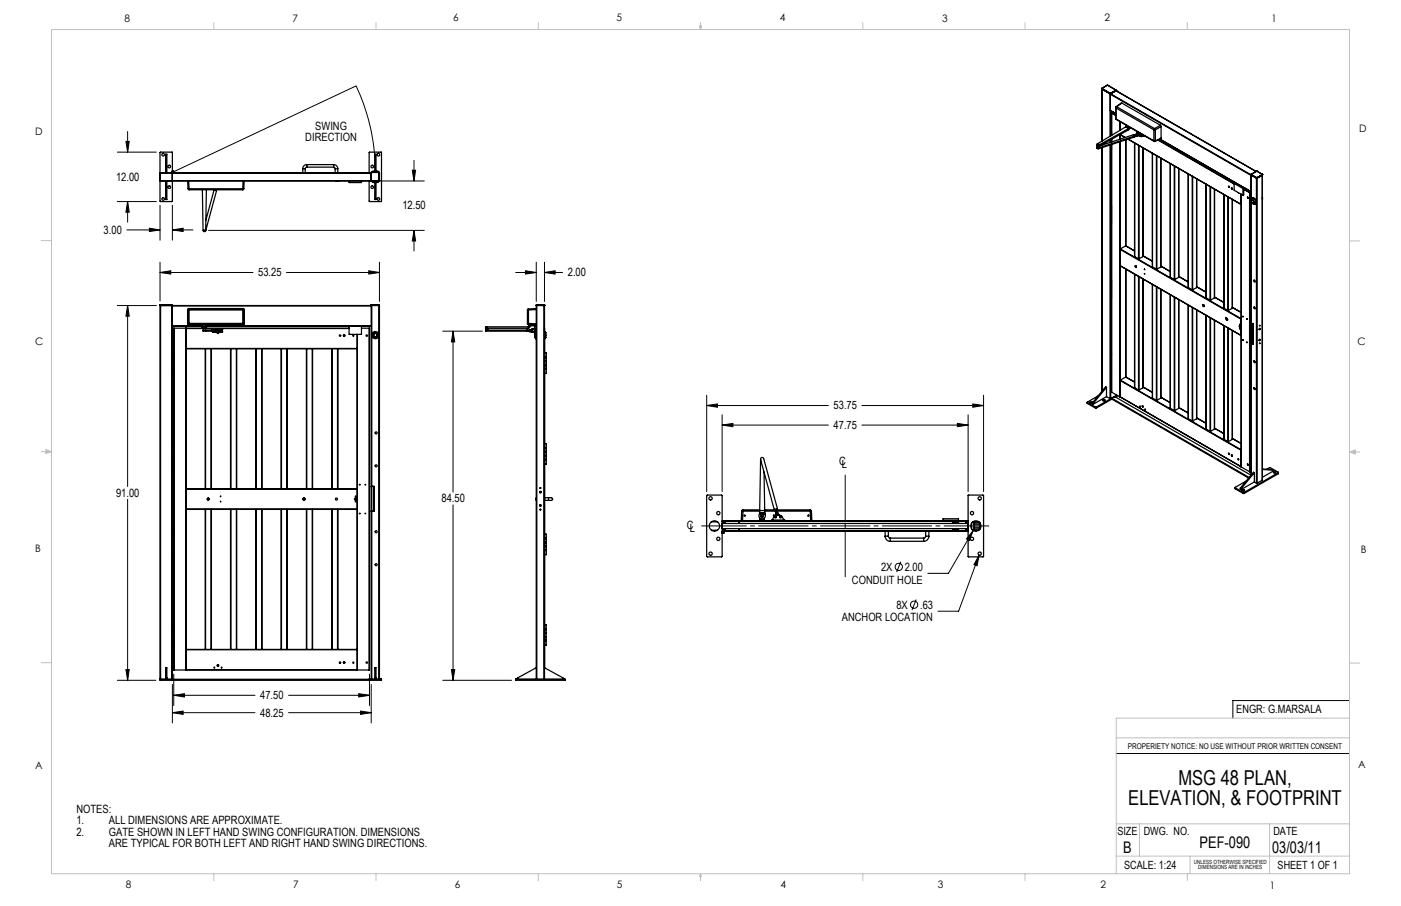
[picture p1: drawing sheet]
<svg xmlns="http://www.w3.org/2000/svg" width="432mm" height="279mm" viewBox="0 0 432 279" stroke-linecap="round" stroke-linejoin="round" font-family="sans-serif">
<!-- layer: Layer 1 -->
<g fill="none" stroke="#000" stroke-width=".31">
<path d="M36.2 46.9h12M38.8 43.6h1l-.5 3.3zM39.3 40.6v6.3M115.7 52.8a61.9 61.9 0 0 0-6-26.3l-56.4 26.6M115.7 55.8h15.1M127.1 52.5h1l-.5 3.3zM127.6 49.5v6.3M36.2 62.2h12M39.1 70.9h10.2M39.3 62.2l.5 3.2h-1zM39.3 62.2v6.3M46 70.4l3.3 .5-3.3 .5z"/>
<path d="M49.3 63.3v10.8M53.1 70.9l3.3-.5v1zM53.1 63.3v10.8M53.1 70.9h6.4M64.3 71h66.5M127.6 71l.5 3.3h-1zM127.6 71v6.4M36.2 94.2h12M39.3 94.2l.5 3.3h-1zM39.3 94.2v55.8M49.3 84l3.3-.5v1zM49.3 80.9v11.9"/>
<path d="M49.3 84h28.7M88.3 84h28.6M113.7 83.5l3.2 .5-3.2 .5zM116.9 80.9v12.1M158.9 84h6.4M162 83.5l3.3 .5-3.3 .5zM165.3 80.9v12.1M167.8 84l3.3-.5v1zM167.8 84h5.6M167.8 80.9v12.1M136.5 102.1h12.2M139.6 102.1l.6 3.3h-1.1z"/>
<path d="M139.6 102.1v49.7M217.8 125.1l3.3-.5v1zM217.8 121.9v29.7M217.8 125.1h37.5M222.6 131.1l3.3-.5v1zM222.6 127.9v23.7M222.6 131.1h32.7M265.6 125.1h37.5M265.6 131.1h32.8M295.1 130.6l3.3 .5-3.3 .5zM298.4 127.9v23.7M299.8 124.6l3.3 .5-3.3 .5z"/>
<path d="M303.1 121.9v29.7M39.3 154v55.8M139.6 155.7v54.1M277.6 173.2l-1.2 3.2M300 163.6l-1.2 3.1-.9-.5zM300 163.6l-7.7 13.2h-6.3M301.8 171.2l-.7 3.3-.9-.4zM301.8 171.2l-6.3 17.3h-6.4M282.4 184.9l-1.3 3.2M36.2 209.8h11.8M38.8 206.5h1l-.5 3.3zM53.1 219.8l3.3-.5v1z"/>
<path d="M53.1 211.1v11.9M53.1 219.8h25.5M53.6 214.4l3.2-.5v1zM53.6 207.9v9.7M53.6 214.4h25M88.9 219.8h25.5M88.9 214.4h25M110.6 213.9l3.3 .5-3.3 .5zM111.1 219.3l3.3 .5-3.3 .5zM113.9 207.9v9.7M114.4 211.1v11.9M136.5 209.8h21.2"/>
<path d="M139.1 206.5h1.1l-.6 3.3zM415.9 216h-35.9v5.5M344 232.4h71.9"/>
<circle cx="277" cy="174.8" r="1.13"/>
<circle cx="281.7" cy="186.5" r="1.12"/>
</g>
<path d="M260.5 177.9v-31.4M304.8 162.2h-88.6" fill="none" stroke="#000" stroke-width=".31" stroke-dasharray="15.2 1.3 1.3 1.3" stroke-dashoffset="1.5"/>
<g fill="none" stroke="#c0c0c0" stroke-width=".31">
<path d="M15.9 9.1h400v260.4h-400zM65.9 6.9v2.2M115.9 6.9v2.2M165.9 6.9v2.2M215.6 8h.6l-.3 1.1zM215.7 8l.2 1.1M215.9 6.9v2.2M216 8l-.1 1.1M265.9 6.9v2.2M315.9 6.9v2.2M365.9 6.9v2.2M12.7 74.2h3.2"/>
<path d="M415.9 74.3h3.2M12.7 139.3h3.2M14.2 139.1l1.7 .2M14.2 138.7l1.7 .6-1.7 .5zM15.9 139.3l-1.7 .3M415.9 139.4h3.2M415.9 139.4l1.8-.6v1.2zM415.9 139.4l1.8 .3M417.7 139.2l-1.8 .2M12.7 204.4h3.2M415.9 204.5h3.2M344 227.5h71.9"/>
<path d="M415.9 221.5h-71.9v48M344 254.1h71.9M351.2 254.1v9.9M391.3 254.1v15.4M65.9 269.5v2.1M115.9 269.5v2.1M165.9 269.5v2.1M215.9 269.5v2.1M215.9 269.5l.3 .8h-.6zM265.9 269.5v2.1M315.9 269.5v2.1M344 264h71.9"/>
<path d="M365.9 269.5v2.1M366.8 264v5.5"/>
</g>
<g fill="#000">
<path d="M49.3 84l3.3-.5v1zM113.7 83.5l3.2 .5-3.2 .5zM39.3 94.2l.5 3.3h-1zM38.8 206.5h1l-.5 3.3zM53.1 219.8l3.3-.5v1zM111.1 219.3l3.3 .5-3.3 .5zM46 70.4l3.3 .5-3.3 .5zM53.1 70.9l3.3-.5v1zM39.3 62.2l.5 3.2h-1zM38.8 43.6h1l-.5 3.3zM127.6 71l.5 3.3h-1zM127.1 52.5h1l-.5 3.3zM139.6 102.1l.6 3.3h-1.1zM139.1 206.5h1.1l-.6 3.3zM162 83.5l3.3 .5-3.3 .5zM167.8 84l3.3-.5v1zM217.8 125.1l3.3-.5v1zM299.8 124.6l3.3 .5-3.3 .5zM222.6 131.1l3.3-.5v1zM295.1 130.6l3.3 .5-3.3 .5zM300 163.6l-2.1 2.6 .9 .5zM301.8 171.2l-1.6 2.9 .9 .4z"/>
<path d="M53.6 214.4l3.2-.5v1zM110.6 213.9l3.3 .5-3.3 .5z"/>
</g>
<g fill="none" stroke="#000" stroke-width=".38">
<path d="M339.6 27.4l2.7 1.5M339.6 27.3v.1M339.6 27.3v16.2M339.6 27.2v.1M339.6 27.4l2.5 1.4M339.6 27.4l.1 16.1M339.6 27.2h.1M339.7 27.2v.1M339.7 27.3l-.1 .1M339.7 27.3l2.5 1.5M341.2 26.3h.2M341.2 26.3h.1"/>
<path d="M341.3 26.3h.1M341.3 26.3l-1.7 .9M341.4 26.3h.1M341.4 26.3l2.5 1.5M342.1 28.8h.2M342.1 28.8v13.2M342.2 28.8h.1M342.2 28.8h-.1M342.2 34.1l1.7 .9M342.2 29.1v5M342.2 29.1l43.4 25M342.3 28.8h.1"/>
<path d="M342.3 28.9l-.1 .2M342.3 28.8v.1M342.3 28.9l43.3 25M342.3 34.2v7.7M342.6 34.8v7M342.6 34.9l1.3 .7M342.6 34.9v6.8M342.7 34.8h.1M342.7 34.8l1.2 .7M342.8 34.7l.3-.1-.4 .2M342.8 34.7l.2 .2M342.8 34.7v.2"/>
<path d="M343 34.5l-.4 .4M343 34.9v.1M343.3 34.7l-.3 .2M343.9 36.5l.1 .3M343.9 33.2l.1 .1M343.9 36.5l.1 .2M343.9 33.2v3.3M343.9 27.8h.1M343.9 27.8v.1M343.9 27.8l-1.6 1M343.9 27.9l-1.6 .9M343.9 28l-1.6 .9"/>
<path d="M344 28h.1M344 27.9h.1M344 27.8l-.1 .1M344 36.7v.1M344 27.8l-.1 .2M344 33.3v3.4M344 33.3l11.6 6.7M344 36.7l11.6 6.7M344 32.9l-.1 .3M344 32.9h.2M344 28l43.1 24.9M344 36.8l11.7 6.8"/>
<path d="M344.2 32.9l-.2 .4M344.2 32.9l11.6 6.8M345.2 37.5v2.7M345.8 31.8l-1.8 1.1M345.8 31.8l-1.6 1.1M345.8 31.8l11.8 6.8M347 39.1l-9 5.4 .2 .3 .5-.1M347 39.1l.8 .6M347 39.1h.1M347 39.1l.9 .4M347.2 38.7l-.2 .4M347.8 39.7l-9.1 5"/>
<path d="M347.9 39.5l-.1 .2M348.1 39.2l-.2 .3M348.3 39.3l-.5 .7-9.1 5.1-.7-.1v-.4M355.8 39.7l-.2 .3M355.8 39.7l.3 .3M357.6 38.6l.3 .4M357.6 38.6l-1.8 1.1M357.9 39l-1.8 1M357.9 39v3.6M49.4 55.7l.1 .1M49.4 55.7h.1M49.4 53.4v2.3"/>
<path d="M49.5 53.3h.1M49.5 53.3l-.1 .1M49.5 55.7v.1M49.5 53.3h3.5M49.5 55.8h3.5M49.5 55.7h3.5M51 53.3v-5.7h.4v5.7M51 55.8v5.7h.4v-5.7M53 53.1l.1 .2M53 53.3h.1M53 53.3l.1 .1M53 55.7v.1"/>
<path d="M53.1 53.4h.1M53.1 55.7l-.1 .1M53.1 55.7h-.1M53.1 53.4v2.3M53.1 55.8h61.5M53.1 53l.3-.1 .2 .2M53.1 52.7v-5.7h-3.7v15.1h3.7v-6.3M53.1 55.7v.1M53.1 55.7h63.7M53.1 53.4h61.2M53.3 53.2v.1M53.6 53.2v.1"/>
<path d="M53.6 53.2a.35 .35 0 0 0-.1-.4 .35 .35 0 0 0-.5 .1 .35 .35 0 0 0 .1 .4M53.7 53.1v.1M57.3 53.2v.1M57.4 53.2v.1M57.8 55.8l.2 2.4M58 58.2h.3M58 58.2l.3 .3M58.1 55.8l.2 2.4M58.3 58.2v.3M58.3 58.2h16.5M58.3 58.5h16.5M62.4 58.5l.2 12.5 .3 .4 .5-.2 .2-12.7"/>
<path d="M66 58.6l.7 .2M66 58.6l-2.5 9.3M66.1 58.5l-.1 .1M66.7 58.8l-3.3 12.4M66.7 58.5v.3M74.8 58.2h.3M74.8 58.2v.3M74.9 55.8l-.1 2.4M75.1 58.2l-.3 .3M75.2 55.8l-.1 2.4M93.3 52h.8M93.3 52v1.2"/>
<path d="M94.1 52v1.2M94.6 51.5l-.5 .5M94.6 50.8l-1 .4-.3 .8M94.6 50.8v.7M94.6 50.8h8.2M94.6 51.5h8.2M102.8 51.5l.5 .5M102.8 50.8l1 .4 .3 .8M102.8 50.8v.7M103.3 52h.8M103.3 52v1.2M103.4 55.8h.1"/>
<path d="M103.4 55.8h.6M104 55.8h.1M104.1 52v1.2M107.6 55.8v.5h3.8v-.5M110.1 53.2v.1M113.8 53.2v-6.2l3.7-.1v15.3l-3.7-.1v-6.3M113.8 53.3h.1M114.3 55.7h.1M114.3 53.2h.1M114.3 53.3l-61.2 .1M114.3 53.2v2.5M114.4 55.7h.1"/>
<path d="M114.4 53.2h.1M114.6 55.9l.3 .4M114.6 53.1l.3-.3h1.6l.3 .3M114.6 55.9h2.2M114.6 53.1h2.2M114.6 53.1v.1M114.6 55.8v.1M114.9 56.3h.1M115.5 52.8v-5.2h.4v5.2M115.5 56.3v5.2h.4v-5.2M116.8 55.9l-.3 .4h-1.5M116.8 53.1v2.6"/>
<path d="M116.8 55.8v.1M116.8 55.7h.1M116.8 53.2h.1M116.8 53.2h-2.5M116.9 53.3v2.4l-2.3 .1M116.9 53.2l-.1 2.5M338 45.4l.1 .4 .5 .1M338.1 45.3v.2l.5 .1M338.3 44.6h.1M338.6 44.6h.1M338.6 44.6h-.3M338.6 45.6v.3"/>
<path d="M338.7 44.7v.8h-.6v-.4M339.6 44.6v.2M339.6 45.5v75.2M339.7 44.6v.1M339.7 45.5v75.1M342.1 43.2v.7M342.1 44.7v78.2M342.3 43.1v.8M342.3 44.7v78.2M342.4 40.8v1M342.4 43v.9M342.4 44.6l.1 1.5"/>
<path d="M342.4 40.8l.1 .1M342.5 43v.8M342.5 40.9h.1M342.5 46.1h.1M342.6 44.6v76.3M342.6 40.9h-.1M342.6 40.7l-.2 .1M342.6 42.9v.9M345.2 41.5v1.4M345.2 43.7v78.7M345.3 41.5l1.5 .9M345.3 41.5l1.4 .9"/>
<path d="M345.3 41.6v1.3M345.3 43.7v33.1M347 43.1v32.7M347.6 42.9l34.9 20.1M349.7 44.1v35M349.7 41.9h.7M349.7 41.9l-.4-.3-10.4 3.4M349.7 41.9l-11.1 3.7M349.7 41.9v.3l-11.1 3.7M350.2 41.9l-.5 .3M350.3 41.3l.1 .1M350.3 41.3l-.4 .2"/>
<path d="M350.4 41.4l-1 .2M350.4 41.4v.5M350.5 40.7l.1 .2M350.5 40.7l.1 .3M350.5 41.1l-.1 .1M350.5 41.1v.1M350.5 40.6v.1M350.6 40.9l.9 .5M350.6 41l.2 .1M350.6 40.9v.1M350.6 41.2h.1M350.6 41.2l.1 .1"/>
<path d="M350.6 41v.1M350.6 41.9h-.2M350.7 40.7l.2 .1M350.7 41.2l.1 .1M350.7 41.3l-.1 .5h.5M350.7 40.7v.1M350.7 41.3l.1 .1M350.7 41.3l-.3 .1M350.8 41.4l-.2 .5M350.8 41.1h-.3M350.8 41.3h-.1M350.8 41.1h.1"/>
<path d="M350.8 41.1l.2 .2M350.8 41.1l.4 .2M350.8 41.1l-.5 .2M350.8 41.1v.2M350.9 44.8v35M350.9 40.9l.6 .2zM351 40.9h.1M351 41.3h-.2M351 41.8l.5 .3M351 44.9v34.9M351.1 41.3h.1M351.1 41.8h.1"/>
<path d="M351.1 41.3l-.3 .1M351.1 41.3v.5M351.2 41.8l.3 .2M351.2 41.3l.3 .2M351.5 41.4h.3M351.5 41.5h.3M351.5 42h.3M351.5 42.1h.3M351.5 41.4v.1M351.5 42v.1M351.6 41.8h-.4M351.6 41.8h.4"/>
<path d="M351.6 41.2l.2 .1M351.7 41.7h.1M351.7 41.7l-.1 .1M351.8 41.5h.1M351.8 41.5l-.1 .2M351.8 41.8h-.2M351.8 41.4h.1M351.8 41.4v.1M351.8 41.7v.1M351.8 42v.1M351.8 41.7l.2 .1M351.8 41.8l.1 .1"/>
<path d="M352 41.8h.1M352.1 41.5h-.3M352.3 45.6l-.1 33.5M352.7 41.9l-.9 .1M352.8 41.9h.1M352.8 41.9l-1 .2M355.2 47.3v35M355.6 40h.5M355.6 43.4l.5 .1M355.6 43.4l.1 .2M355.6 40v3.4M355.7 43.6h.3"/>
<path d="M356.1 43.5l-.1 .1M356.1 40v3.5M356.4 48v35M356.6 48v35M356.9 43.2l23.5 13.6M357 43.1l23.4 13.5M357.5 42.9l28.1 16.2M357.8 48.8v33.5M357.9 42.6l-1.9 1M357.9 42.6l-1.8 .9M360.7 50.4v35.1M361.9 51.2v35"/>
<path d="M362.1 51.2v35M363.3 51.9v33.6M366.2 53.6l.1 35.1M367.5 54.3v35.1M367.6 54.4v35M368.8 55.1v33.6M371.7 56.8l.1 35.1M371.8 56.8v35.1M373 57.5v35.1M373.1 57.6v35M374.3 58.3v33.6M378.6 57.4l.3 .4z"/>
<path d="M378.7 57.4l.2 .4M379.7 57.9l.1 .3M380.4 56.6l2.7 1.5M380.4 56.6v2.1l2.7 1.5M380.8 56.4l-.4 .2M381.6 59.4h.1M381.7 59.4h.1M382.5 59.9v3.1M382.6 59.9v84.1M383.1 58.1v2.1M383.4 58.4l1.7 1M383.4 58.3l1.8 1.1"/>
<path d="M383.5 57.9l-.4 .2M383.5 58.4l.3-.3-.4 .4-.1 1.5-.2 .2M383.8 58.1l-.2 .4M384.3 58.4v.4M384.3 58.4v.5M385.1 59.4h.2M385.1 59.4v86.1M385.2 59.4h.1M385.3 59.4v86.1M385.6 59.1h.1M385.6 54.1v5M385.6 53.8h.1"/>
<path d="M385.6 53.9h.1M385.6 53.8v.1M385.6 59.1l-.4 .3M385.6 53.8l1.7 1M385.6 53.9l1.7 1M385.6 53.9l1.6 1.1M385.6 53.9v.2M385.6 54v7.3M385.6 59.2l-.3 .2M387.2 55h.3M387.2 55v7.3M387.3 54.8h.1"/>
<path d="M387.3 54.9h.1M387.3 54.8v.1M387.3 52.8h.1M387.3 52.8l-1.7 1M387.3 52.8l1.8 1M387.4 54.8l.1 94.2M389 54l-1.5 1M389 54v94.1M389.1 53.9l-.1 .1M389.1 53.8h.1M389.1 53.8l-1.7 1M389.1 53.8l-1.8 1"/>
<path d="M389.1 53.9l-1.7 1M389.1 53.8l-.1 94.3M389.1 53.9h.1M342.4 63.6l.1 .1M342.4 63.6l.1 5.3M342.5 63.7h.1M342.5 68.9h.1M342.6 63.5l-.2 .1M345.3 76.8l-.1 .1 37.3 21.5M345.3 76.8l37.2 21.6M347 75.8h.1M347 75.8l-1.7 1"/>
<path d="M347 75.8l2.7 1.6M349.7 79.1l1.2 .7M350.9 79.8h.1M352.2 79.1l-1.2 .7M352.3 79.1h-.1M352.3 78.9l2.9 1.7M377.2 60l.1 35.1M378.5 60.7v35M378.6 60.8v34.9M379.8 61.5v33.6M382.5 63h.1M384.5 60.8l.2 .3"/>
<path d="M385.6 61.7h.1M385.6 61.2a1.09 1.09 0 0 1 1.2 .2 1.09 1.09 0 0 1 .3 1.2l-.2 .4-.7-.2M385.6 61.2v.5M385.6 62.1v84.3M385.7 61.6a.72 .72 0 0 1 .8 .3 .72 .72 0 0 1-.2 .9 .99 .99 0 0 1-.6-1.2zM385.8 61.8a.47 .47 0 0 1 .6 .2 .47 .47 0 0 1-.2 .6zM385.8 61a1.22 1.22 0 0 1 1.2 .6 1.22 1.22 0 0 1-.1 1.4M386.3 62.8h.1M387.2 62.5v86.5M389.1 61v.6M389.1 60.8v.2M389.1 61v.1"/>
<path d="M49.3 94.2h3.7M49.3 94.1h.2M49.3 94.1l.2 115.7M49.5 94l-.2 .1M49.5 94v.1M49.5 94.1v115.7M49.5 94.1h3.5M49.5 94h3.5M53 94.2v115.2M53 94l.1 .1M53 94.1h.1M53 94v.1"/>
<path d="M53 94.2h.1M53 94.1v.1M53.1 94.2v.1M53.1 94.2h61.3M53.1 94.1v.1M53.1 94.3v6.2M53.1 94.3h61.3M57.8 99.9l.3 .3M57.8 95.5l.2 .1M57.8 95.5v4.4M58 95.6h.3M58 99.7h.3"/>
<path d="M58 99.7l.3 .3M58 95.6v4.1M58 99.7l-.2 .2M58.1 95.1l-.3 .4M58.1 95.1l.2 .2M58.1 95.1h16.8M58.3 95.3v.3M58.3 99.7v.3M58.3 95.3l-.3 .3M58.3 95.6h16.5M58.3 95.3h16.5M58.3 95.6v4.1"/>
<path d="M58.3 99.7h16.5M74.8 95.3v.3M74.8 99.7v.3M74.8 99.7h.3M74.8 95.6h.3M74.8 95.3l.3 .3M74.8 95.6v4.1M74.9 95.1l.3 .4M74.9 95.1l-.1 .2M75.1 99.7l-.3 .3M75.1 95.6v4.1M75.1 99.7l.1 .2"/>
<path d="M75.2 99.9l-.3 .3M75.2 95.5l-.1 .1M75.2 95.5v4.4M114.3 94.1h.1M114.3 94.1v.1M114.4 94.1h.1M114.4 94.2v.1M114.4 94.3v6.2M114.4 94.2h.2M114.6 94.2h2.2M114.6 94.2v9M116.8 94.2h.1v115.2"/>
<path d="M116.8 94.2v9M116.8 94.1h.1M116.8 94.1h-2.5M116.8 94.1v.1M116.9 94.1v.1M162.6 95.6h.3M162.6 99.7h.3M162.6 99.7l.3 .3M162.6 95.6v4.1M162.9 95.3v.3M162.9 99.7v.3M162.9 95.3l-.3 .3"/>
<path d="M162.9 99.7l2.4 .2M162.9 95.6v4.1M165.3 94.2h.2M165.3 94.1v115.3M165.3 94.1h.1M165.3 95.5l-2.4 .1M165.3 95.1l-2.4 .2M165.3 94h.1M165.3 94v.1M165.3 94.1v.1M165.4 94.1h.1M165.4 94v.1"/>
<path d="M165.4 94.1h2.5M165.4 94h2.3M165.5 94.2h2.1M165.5 94.2v115.2M167.6 94.2h.2M167.6 94.2v115.2M167.7 94l.1 .1M167.7 94v.1M167.8 94.2h.1M167.9 94.1h.1M167.9 94.1l-.1 115.3M167.9 94.1v.1"/>
<path d="M342.4 86.4l.1 5.3M342.4 86.4l.1 .1M342.5 86.5h.1M342.5 91.7h.1M342.6 86.3l-.2 .1M347 82.9v33.4M349.7 84.5v35.1M350.1 82l-.1 .2 .3 .1M350.9 85.2v35.1M351 85.3v35M352.2 86v33.6M352.7 83l.1 .2z"/>
<path d="M352.7 83l.1 .1M352.7 84.3l.1 .2M355.2 82.3h.1M355.2 87.7v35.1M355.2 82.3l1.2 .7M356.4 83h.2M356.4 88.4v35.1M356.6 88.5v35M357.8 89.2v33.6M357.8 82.3l-1.2 .7M357.8 82.1l2.9 1.6M357.8 82.3h.1"/>
<path d="M360.7 85.5h.1M360.7 90.9v35M360.7 85.5l1.2 .7M361.9 86.2h.2M361.9 91.6v35M362.1 91.7v34.9M363.3 85.5h.1M363.3 92.4v33.5M363.3 85.2l2.9 1.8M363.3 85.5l-1.2 .7M366.2 88.7h.1M366.2 94.1l.1 35.1"/>
<path d="M366.3 88.7l1.2 .7M367.5 89.4h.1M367.5 94.8v35M367.6 94.9v34.9M368.8 88.7l-1.2 .7M368.8 95.6v33.6M368.8 88.4l2.9 1.7M370.7 94a.26 .26 0 0 1 .5 .1 .26 .26 0 0 1-.4 .3zM371.7 97.3l.1 35M371.8 91.9l1.2 .7M371.8 97.3v35M373 92.6h.1"/>
<path d="M373 98v35M373.1 98v35M374.3 98.7v33.6M374.3 91.9l-1.2 .7M374.3 91.8v.1M374.3 91.6l2.9 1.7M377.2 95l.1 .1M377.3 95.1l1.2 .6M377.8 98.1h.1M377.9 98.1l.2 .1 .1 .4M377.9 98.1l.3 .1v.4M378.2 98.6h.1"/>
<path d="M378.5 95.7h.1M379.8 95.1l-1.2 .6M379.8 94.8l2.8 1.5M379.8 94.8l2.8 1.6M382.5 98.4l.1 5.1M383 97.5l.1 .2M384.2 98.3l.2 .1zM384.3 98.2l.1 .2M384.3 98.2v.1M385.6 99.5l.1 .1M385.6 99.5h.1M385.7 99.6l.5 .3v6.3l-.5-.4"/>
<path d="M386.6 86.4l.3 .5M386.6 94.7l.3 .4M53.1 100.5v.1M53.1 108.8h.5M53.1 115.2h.5M53.1 100.6v109.2M53.1 100.6h9.3M53.1 100.5h9.2M53.3 108.8v6.4M53.6 101.2v105.4M53.6 101.2h3.7M57.3 101.2h.1"/>
<path d="M57.3 101.2v105.4M57.4 101.2v.1M57.4 107.5v.1M57.4 101.3v6.2M57.4 107.6v43.1M57.4 101.2h5.2M57.4 107.5h52.7M57.4 107.6h52.7M57.4 101.3h5.3M58.1 100.2h4.1M58.3 100h16.5M58.3 100l-.2 .2"/>
<path d="M58.6 100.1h.2zM62.2 100.1l.1 .4M62.4 100.5h.1M62.6 101.2h.8M62.6 100.8h.8M62.6 100.8v.4M62.7 101.2v.6M62.8 100.8h.3M62.8 100.8h.1M63.1 100.8h.1M63.3 107.6v43.1M63.3 101.2v.6"/>
<path d="M63.3 101.3h44.3M63.4 107.6v43.1M63.4 101.8h-.8v.3h.8M63.4 100.8v.4M63.4 101.8v.3M63.4 101.8h3.3v.3M63.4 102.1h3.3M63.6 100.3v-.2v1.1M63.6 100.7l-.2 .1M63.6 100.3h-1.2v-.2v1.1M63.6 100.7h-1.2l.2 .1M63.6 100.3v.4"/>
<path d="M63.6 100.5h.1M63.6 100.6h50.8M63.6 100.5h50.8M63.8 100.1l-.1 .4M63.8 100.2h11.1M65.1 107.6v43.1M65.2 107.6v43.1M65.5 101.5h.1M65.5 101.7h.1M65.5 102.4h.1M65.5 102.3h.1M65.5 102.3h.5"/>
<path d="M65.5 101.7h.9M65.5 102.4h.5M65.5 101.5h.5M65.5 101.5v.3M65.5 102.1v.3M65.8 100.1h.2zM66 102.4h.3M66 102.3h.3M66 101.5h.3M66 102.3v.1M66 101.8l.8-.2-.1 .5M66.3 102.3h.7"/>
<path d="M66.3 102.4h1.3M66.3 102.3v.1M66.3 101.5h1.3M66.4 102.1l.1 .2M66.4 102.2l-.9 .1M66.4 101.7h.1M66.4 102.2v.1M66.5 102.1v.2M66.6 101.5h.1M66.6 101.5h.6M66.7 102.1l-.2 .2M66.9 101.7v.2"/>
<path d="M66.9 101.7h.1M66.9 102v.3M66.9 102.3h.1M66.9 101.7h-.5M66.9 102l.1 .3M66.9 101.9v.1M67 101.7l-.1 .2M67 102.4a.27 .27 0 0 0 0 .4 .27 .27 0 0 0 .4 0 .27 .27 0 0 0-.1-.4M67 101.7h1.3M67 102.3h.6M67 101.7v.6M67.1 100.1h.2z"/>
<path d="M67.2 101.5h.1M67.4 102.2l.9 .1M67.4 101.7v.6M67.6 102.4h.2M67.6 102.3h.2M67.6 101.5h.2M67.6 102.3v.1M67.8 102.3h.5M67.8 102.4h.5M67.8 102.3v.1M67.8 101.5h.5M68.3 102h.1"/>
<path d="M68.3 101.8v.3M68.3 101.5h.1M68.3 101.7h.1M68.3 102.4h.1M68.3 102.3h.1M68.3 101.5v.9M71 107.6v43.1M71.2 107.6v43.1M72.8 107.6v43.1M73 107.6v43.1M74.3 100.1h.2zM74.8 100l.1 .2"/>
<path d="M78.8 107.6v43.1M79 107.6v43.1M80.6 107.6v43.1M80.8 107.6v43.1M86.6 107.6v43.1M86.7 107.6v43.1M88.4 107.6v43.1M88.5 107.6v43.1M94.4 107.6v43.1M94.5 107.6v43.1M96.2 107.6v43.1M96.3 107.6v43.1"/>
<path d="M102.2 107.6v43.1M102.3 107.6v43.1M104 107.6v43.1M104.1 107.6v43.1M107.6 101.2h-44.2M107.6 100.6v2.5h3.8v-2.5M110.1 107.5v.1M110.1 103.1v4.4M110.1 107.6v43.1M110.1 103.1v103.4M111.4 101.2h2.4M113.8 101.2v105.4"/>
<path d="M114.4 100.5v.1M114.4 100.6v108.8M114.6 103.5v105.9M116.8 103.5v105.9M149.7 101.2v.6M149.9 100.8h.3M149.9 100.8h.1M149.9 101.8h-.3v.3h.3M149.9 101.8h12.5M149.9 102.1h12.4M149.9 101.8v.3M150 100.8h-.4v.4h.4"/>
<path d="M150 100.8v.4M150.2 100.8h.1M150.4 101.2v.6M162.3 102.1h.1M162.3 101.8h.1M162.3 101.8l.9 .5M162.3 102.1l.9 .2M162.3 101.8v.3M162.6 101.8h-.2M162.9 100l2.4 .2M163.2 101.6l.5 .1M163.2 102.3h.7"/>
<path d="M163.2 101.6v.7M163.2 101.6l-.7 .2M163.3 100.1l-.6 .7h-12.7M163.5 100.5l-.7 .7h-12.8M163.5 100.5h.1M163.5 100.1v.4M163.6 101.6l.1 .1M163.7 102.3h.1M163.8 102.3h.1M163.9 102.3h.1M163.9 101.7h.1M163.9 101.7h-.4a.3 .3 0 0 0-.2 .3 .3 .3 0 0 0 .2 .3"/>
<path d="M163.9 101.7v.6M163.9 101.7h.2M163.9 102.3h.2M163.9 102.3l.2 .1M164 101.5h.1M164 101.5h.7M164.1 101.5l-.2 .2M164.1 102.3h.6M164.1 101.7h.6M164.1 102.4h.6M164.1 101.5h.6M164.1 101.5v.2"/>
<path d="M164.1 102.3v.1M164.7 101.5h.1M164.8 100.2v.3h-1.3M165.1 102.2l-.3 .4v1.5l.3 .4M165.1 102.2v2.3M165.1 104.5h.2M165.2 101.6l.1 .1M165.3 102.2h-.2M165.3 101.1l-.1 1.1M165.3 100.6h-.6l.1 2.5M167.8 101.2h.1M167.8 102.2h.1"/>
<path d="M167.8 104.5h.1M167.9 110.3h.5v1h-.5M167.9 112.7h.5v.9h-.5M167.9 113.9h.5v1.3h-.5M167.9 108.8h.5v1.3h-.5M167.9 111.5h.5v1h-.5M167.9 102.2l.4 .4v1.5l-.4 .4M167.9 102.2v2.3M341 119.5v2.8M341 119.5l-4 4.9M341 119.5l-.3-.2-4 4.9M342.4 114.4l.2 .1"/>
<path d="M342.6 109.1l-.2 .2 .2 .1M342.6 109.3l-.1 5.2M345.3 117.2l37.2 21.7M345.3 117.2l37.3 21.5M347 116.3h.1M347 116.3l-1.7 .9M347 116.3l2.7 1.5M349.7 119.6l1.2 .7M352.2 119.6l-1.2 .7M352.3 119.6h-.1M352.3 119.3l2.9 1.7M377.2 100.4l.1 35.1"/>
<path d="M378.5 101.1v35.1M378.6 101.2v35M379.8 101.9v33.6M379.8 102v33.5M382 100.5a.27 .27 0 0 1 .4 .1 .27 .27 0 0 1-.3 .4zM382.1 101.4h.1zM382.2 100v.1M382.2 100.5l-.1 .3 .3 .1M382.2 101.3v.1M382.5 103.5l-37.3-21.6 .1 35.3M383 104.8l.1 .2zM383 104.8l.1 .1"/>
<path d="M384.3 105.5l.1 .2M384.3 105.5v.1M385.6 103.4h.1M385.7 105.8h.1M385.6 101h.1M385.6 101.1h.1M385.7 105.8l.5 .3M386.6 111.3l.3 .5M386.6 119.6l.3 .5M388.2 101.3l-.1 .2M388.2 104.7l-.1 .2M388.2 104.6l.2 .1-.2 .4z"/>
<path d="M388.2 101.3l-.1 .3M53.1 136.8h.5M53.3 136.8v6.3M167.9 136.8h.5v1.2h-.5M167.9 139.5h.5v.9h-.5M167.9 138.3h.5v.9h-.5M335.1 124v.4M335.1 124.1l2.5 1.5M335.1 124.4l2.5 1.5M335.1 124.1v.3M336 124a.33 .33 0 0 1 .4-.2 .33 .33 0 0 1 .1 .5h-.5zM336 124.3h.6"/>
<path d="M336.7 124.2l.3 .2M336.7 124.2v.3l.3 .1M337 124.4v.2M337.6 125.6h.3M337.6 125.9h.3M337.6 125.6v.3M337.9 125.6v.3M338.5 122.1l-3.4 2M339.9 123.3l.2-.1a.33 .33 0 0 1 .5 .1 .33 .33 0 0 1-.2 .4 .33 .33 0 0 1-.4-.1zM339.9 123.6h.6M341 122.3l-4 2.3M341 122.3l1.1 .6"/>
<path d="M342.1 122.9h.2M342.6 120.9l2.6 1.5M342.7 122.8l42.3 24.4M342.7 122.8l.9-.5 42 24.2M342.7 122.8v.3M342.7 123.1l42.1 24.3M342.7 123.1l-4.8 2.8M343.9 121.7v.4M343.9 122.1l-1.6 .8M344 122l-.1 .1M344.2 121.9l-6.3 3.7M344.5 122l-.7 .4"/>
<path d="M345.2 122.4l37.3 21.5M350.9 120.3h.1M351.4 125.3l.1 .1zM351.4 125.4h.1M352.2 125.1l.2 .3M352.9 126.2l.1 .2zM352.9 126.2l.2 .2zM353 126.4h.1M355.2 122.7h.1M355.2 122.8l1.2 .7M356.4 123.5h.2M357.8 122.8l-1.2 .7"/>
<path d="M357.8 122.7v.1M357.8 122.5l2.9 1.7M360.7 125.9h.1M360.7 125.9l1.2 .7M361.9 126.6h.2M363.3 125.9h.1M363.3 125.7l2.9 1.7M363.3 125.9l-1.2 .7M366.2 129.1l.1 .1M366.3 129.2l1.2 .6M367.5 129.8h.1M368.8 129.2l-1.2 .6"/>
<path d="M368.8 128.9l2.9 1.7M371.8 132.3l1.2 .7M373 133h.1M374.3 132.3l-1.2 .7M374.3 132.3h.1M377.2 135.5h.1M377.2 133.7l-2.9-1.6 2.9 1.6M377.3 135.5l1.2 .7M378.5 136.2h.1M378.7 139.8l.2 .3M379.8 135.5l-1.2 .7M379.8 135.2l2.8 1.6"/>
<path d="M382.5 138.9v5M382.6 138.7l-.1 .2M53.1 143.1h.5M57.4 150.7v.1M57.4 157v.1M57.4 150.8v6.2M57.4 157.1v43.2M57.4 150.8h52.7M57.4 150.7h52.7M57.4 157h52.7M57.4 157.1h52.7M63.3 157.1v43.2"/>
<path d="M63.4 157.1v43.2M65.1 157.1v43.2M65.2 157.1v43.2M71 157.1v43.2M71.2 157.1v43.2M72.8 157.1v43.2M73 157.1v43.2M78.8 157.1v43.2M79 157.1v43.2M80.6 157.1v43.2M80.8 157.1v43.2M86.6 157.1v43.2"/>
<path d="M86.7 157.1v43.2M88.4 157.1v43.2M88.5 157.1v43.2M94.4 157.1v43.2M94.5 157.1v43.2M96.2 157.1v43.2M96.3 157.1v43.2M102.2 157.1v43.2M102.3 157.1v43.2M104 157.1v43.2M104.1 157.1v43.2M110.1 150.7v.1"/>
<path d="M110.1 157v.1M110.1 150.8v6.2M110.1 157.1v43.2M114.4 157.6l.2 .1zM114.4 150h.9v7.7l-.7-.1M165.2 153.6v.6M165.2 154.2h.1M165.2 153.6h.1M167.9 141.8h.5v1.3h-.5M167.9 140.7h.5v.9h-.5M167.9 154.3h1.2M167.9 153.5h1.2"/>
<path d="M169.1 153.5h.2a.55 .55 0 0 1 .8 0 .55 .55 0 0 1-.1 .8h-.9M169.1 153.5v.8M217.8 152.8h4.8l-.1 18.9-4.7-.1zM228.6 157.6h.4M228.6 157.6l-.1 3M229 157.2l-.4 .4M229 157.2v.4M229 157.6h5.1M229 157.6l-.2 3M229 157.2h5.1M234.1 158.5a.98 .98 0 0 0 .8 1.5 .98 .98 0 0 0 .9-1.5M234.1 158.5h1.7"/>
<path d="M234.1 158.4v.1M234.1 158.4h.1M234.1 158.1h1.6M234.1 158.4h1.6M234.1 158.1v.3M234.1 157.4v.7M234.1 157.4h1.6M234.2 160l.5 .2 .8-.1M234.2 159.7l-.1 .9M234.4 141.6l-.3 15.8M234.6 159.2l.1 .1M234.7 158.7l-.1 .1"/>
<path d="M234.9 159.4h.1M235.1 158.7l.1 .1M235.2 159.2l-.1 .1M235.5 145.5l.2 11.9M235.5 159.8l.1 .8M235.7 157.4v.7M235.7 158.4l.1 .1M235.7 158.4h.1M235.7 157.6h3.3M235.7 157.2h3.1M235.7 158.1v.3M238.7 157.1l.5 1.1"/>
<path d="M238.8 159.3h.4l-.1 .4h-.3zM239.2 159.3v.3M239.2 158.2l.2 .5M239.2 158.6l.1 .4M239.3 158.3l-.1 .3M239.3 158.6h-.1M239.5 156.9l-4.1-15.5-.6-.3-.4 .6 4.3 15.4M239.5 156.9l-.3 1.3M239.5 156.9l.1 1.2M239.5 156.9l-.8 .2M239.5 157.2h10.2M239.6 157.6h10.1"/>
<path d="M239.6 158.1l-.4 .1M239.6 158.1l.2 .6M239.6 158.2l.3 .2M239.8 158.7v.2l-.3 .1-.1-.3M239.8 158.7h-.4M239.9 158.4l.2 .6M239.9 158.4l-.2 .1M240 158.9l.3 .1M240.4 159.3h.3v.4h-.3zM240.4 159.3v.3M249.7 157.6h.4M249.7 157.2v.4"/>
<path d="M249.7 157.2l.4 .4M249.7 157.6l.1 3M250.1 157.6l.1 3M298.5 152.7l4.6 .1-.1 18.9-4.6-.1zM379.7 140.3l.1 .2M380.7 150.7h.1M380.7 150.4v.3M380.7 150.7l2.5 1.5M381.6 141.5l.2 .2zM381.6 141.5l.2 .2M382.3 150.5l.3 .2M382.3 150.5v.3l.3 .2"/>
<path d="M382.5 143.9l.1 .1M382.6 150.7v.3M382.6 144l2.5 1.5M382.9 151.1a.33 .33 0 0 1 .4-.2 .33 .33 0 0 1 .1 .5h-.5zM382.9 151.4h.6M383.2 151.9h.2M383.2 152.2h.2M383.2 151.9v.3M383.4 151.9v.3M384 148.4l-3.3 1.9 2.5 1.6M384.5 143.1l.2 .4zM384.7 143.2l-.2-.1 .2 .4"/>
<path d="M385.1 145.5h.2M385.6 145.3l-.3 .2M386.6 148.6l.6 .4M386.6 145.8l-.3-.2-4 4.9M386.6 145.8l-4 4.9M386.6 145.8v2.8M386.6 148.6l-4 2.4M387.2 149h.3M389 148.1l-1.5 .9M389.1 144.6l3.3 .4M389.1 144.8l3.3 .2M390.4 144.7l1.1-.5 2.5 1.6"/>
<path d="M392.4 145v.3l-3.3 1.9M392.5 145.5a.32 .32 0 0 1 .5-.2 .32 .32 0 0 1 .1 .5h-.6zM392.6 145.8h.5M394 145.8l-10.6 6.1M394 145.8v.3M394 146.1l-10.6 6.1M394 145.7v.4M53.1 171.1h.5M53.1 164.7h.5M53.3 164.7v6.4M167.9 164.7h.5v1.3h-.5M167.9 169.8h.5v1.3h-.5"/>
<path d="M167.9 167.4h.5v1h-.5M167.9 168.6h.5v.9h-.5M167.9 166.2h.5v.9h-.5M219.3 163.5h1.8M219.3 160.9h1.8M222.6 160.6l71.1 .2M222.6 160.8h.5M222.6 163h75.8M222.6 161.4h75.8M222.6 160.9h.5M222.8 163.8l-.2 .2M222.8 163.8h.1"/>
<path d="M222.8 160.9v.5M222.8 163v.8M222.8 163.8l.3 .4-.3 .1-.2-.2M222.8 163.8l.3 .2M223.1 163l.1 .8M223.1 163.5l-.3 .1 .3 .1M223.2 160.7l-.1 .7M223.2 161.4v-.6h4.5v.6M223.2 163.7h.1M223.2 163.8l-.1 .6h-.5h.5l.2-.4M223.2 163v.7M223.2 163.7h4.5"/>
<path d="M223.2 161h.4v.4M223.6 163v.4h-.4M227.7 163.7h.1M227.7 160.7l.2 .1M227.7 163v.7M227.8 160.8h.1M227.9 163.7l-4.7 .1M227.9 163.7h65.8M227.9 160.7v.1M227.9 160.8v.6M227.9 163v.7M227.9 160.8h65.8"/>
<path d="M234.1 160.5h1.4M234.2 160.2l.5 .2 .8-.2-.7 .2zM238 160.4l.9-1.4h1.9l.8 1.4M238 160.4h.1M238 160.4v.2M238 160.4h3.6M241.6 160.4h.1M241.6 160.4v.2M272.8 165.3l.4 1.1 1.2 .5M272.8 165.3h1M272.8 163.8v1.5M273.8 165.3l.2 .5 .4 .1"/>
<path d="M273.8 163.8v1.5M274.4 165.9v1M274.4 165.9h10.3M274.4 166.9h10.3M284.7 165.9v1M285.3 165.3l-.2 .5-.4 .1M285.3 165.3h1M285.3 163.8v1.5M285.4 160.7h.8M286.3 165.3l-.5 1.2-1.1 .4M286.3 163.8v1.5M290.7 160.5v.2"/>
<path d="M290.7 160.5h4.7M290.7 160.5v-.5h4.7v.5M293.7 163.7l4.7 .1M293.7 160.8v.6M293.7 163v.7M293.8 163v.7h4.5M293.8 161h1.6M293.8 163.7h4.6M294.2 163l.4 .5 .3-.2 .1-.3M294.2 161.4l.4-.4 .4 .4M294.4 161.4l.2-.2 .2 .2-.3-.1v.1M294.5 163l.1 .2"/>
<path d="M294.8 163l-.2 .2M294.8 163.1l-.2 .1M294.8 163l-.2 .3-.2-.2 .2 .1M295.4 160.8v.2M295.4 160.5v.2M295.4 163v.5h-1.6M295.4 161v.4M297.6 163l.2 .2M297.8 163.2l.2-.2v.4h.4M298 163.1l-.2 .1M298 161.3l-.3-.1-.1 .2M298.3 163.7h.1"/>
<path d="M298.4 161.3l-.4 .1-.3-.1-.1 .1M298.4 160.8h-4.6v.6M298.4 160.6l-4.7 .2M299.5 161.3v1.8M299.8 163.5h1.9M299.8 160.9h1.9M300.2 162.6h1.8M300.2 161.8h1.8M300.3 163.1h1.6v.2M300.3 160.9v2.6M301.9 161.1v.2h-1.6M301.9 161.1v.7"/>
<path d="M301.9 162.6v.7M302 161.3v1.8M53.1 192.7h.5M53.1 199h.5M53.3 192.7v6.3M167.9 192.7h.4v1.2h-.4M167.9 195.3h.4v1h-.4M167.9 197.7h.4v1.3h-.4M167.9 196.6h.4v.8h-.4M167.9 194.2h.4v.9h-.4M49.3 209.4h3.7M49.5 209.8h3.5"/>
<path d="M51 209.1h.4M51 209.4v-3.5h.4v3.5M53 209.4h.1M53 209.8h.1M53 209.4v.4M53.1 209.5h60.7M53.1 209.8h60.7M53.6 206.6h3.7M57.3 206.6h.1M57.4 200.3v.1M57.4 206.5v.1M57.4 200.4v6.1"/>
<path d="M57.4 206.6h56.4M57.4 200.3h52.7M57.4 200.4h52.7M57.4 206.5h52.7M110.1 200.3v.1M110.1 200.4v6.1M113.8 209.8h.1M113.9 209.4l-.1 .4M113.9 209.4v.4M113.9 209.8h3.5M113.9 209.4h3.5M115.5 209.1h.4"/>
<path d="M115.5 209.4v-3.5h.4v3.5M117.4 209.4v.4M159.1 209.4v.4M159.1 209.8h14.9M159.1 209.4h14.9M165.3 205.9l-5.7 3.2v.3M167.8 205.9l5.7 3.2v.3M174 209.4v.4"/>
<circle cx="50.3" cy="47.7" r=".41"/>
<circle cx="52.2" cy="51.3" r=".41"/>
<circle cx="52.2" cy="57.7" r=".41"/>
<circle cx="53.3" cy="53" r=".2"/>
<circle cx="114.7" cy="51.3" r=".41"/>
<circle cx="114.7" cy="57.7" r=".41"/>
<circle cx="116.6" cy="47.7" r=".41"/>
<circle cx="338.4" cy="44.6" r=".13"/>
<circle cx="379.6" cy="58.1" r=".22"/>
<circle cx="50.3" cy="61.4" r=".4"/>
<circle cx="63" cy="71" r=".15"/>
<circle cx="116.6" cy="61.4" r=".4"/>
<circle cx="384.6" cy="60.9" r=".19"/>
<circle cx="350.1" cy="82.2" r=".27"/>
<circle cx="352.8" cy="84.4" r=".07"/>
<circle cx="378" cy="98.4" r=".28"/>
<circle cx="383" cy="97.6" r=".08"/>
<circle cx="386.6" cy="95" r=".26"/>
<circle cx="386.6" cy="86.7" r=".28"/>
<circle cx="67.2" cy="102.6" r=".18"/>
<circle cx="68" cy="102" r=".13"/>
<circle cx="104.8" cy="103.5" r=".22"/>
<circle cx="106.1" cy="103.5" r=".17"/>
<circle cx="106.1" cy="103.5" r=".25"/>
<circle cx="108.9" cy="103.5" r=".17"/>
<circle cx="113" cy="103.5" r=".21"/>
<circle cx="115.7" cy="103.4" r=".77"/>
<circle cx="115.7" cy="103.3" r=".54"/>
<circle cx="115.7" cy="103.4" r="1.11"/>
<circle cx="115.7" cy="103.3" r=".51"/>
<circle cx="382.2" cy="100.1" r=".07"/>
<circle cx="384.3" cy="105.6" r=".08"/>
<circle cx="386.6" cy="119.9" r=".28"/>
<circle cx="386.6" cy="111.6" r=".28"/>
<circle cx="388.3" cy="105.9" r=".1"/>
<circle cx="388.3" cy="100.5" r=".1"/>
<circle cx="388.3" cy="101.5" r=".22"/>
<circle cx="115.9" cy="133.5" r=".32"/>
<circle cx="351.4" cy="125.4" r=".11"/>
<circle cx="352.1" cy="125.3" r=".21"/>
<circle cx="378.7" cy="139.9" r=".18"/>
<circle cx="64.2" cy="153.9" r=".32"/>
<circle cx="64.2" cy="153.9" r=".24"/>
<circle cx="68" cy="154.7" r=".08"/>
<circle cx="68" cy="153.1" r=".1"/>
<circle cx="93.7" cy="153.9" r=".32"/>
<circle cx="93.7" cy="153.9" r=".31"/>
<circle cx="103.7" cy="153.9" r=".32"/>
<circle cx="109.6" cy="153.9" r=".24"/>
<circle cx="109.6" cy="153.9" r=".33"/>
<circle cx="109.6" cy="154.7" r=".08"/>
<circle cx="109.6" cy="153.1" r=".1"/>
<circle cx="110.8" cy="149.5" r=".11"/>
<circle cx="110.8" cy="158.4" r=".11"/>
<circle cx="112.6" cy="149.5" r=".11"/>
<circle cx="112.6" cy="158.4" r=".11"/>
<circle cx="115.9" cy="143.7" r=".32"/>
<circle cx="166.5" cy="157.1" r=".12"/>
<circle cx="166.5" cy="157.1" r=".1"/>
<circle cx="166.5" cy="151.8" r=".15"/>
<circle cx="166.5" cy="151.8" r=".26"/>
<circle cx="166.5" cy="150.5" r=".12"/>
<circle cx="166.5" cy="150.5" r=".11"/>
<circle cx="166.5" cy="155.9" r=".14"/>
<circle cx="166.5" cy="155.9" r=".25"/>
<circle cx="219" cy="153.7" r=".51"/>
<circle cx="221.4" cy="158.2" r=".5"/>
<circle cx="229.5" cy="159" r=".17"/>
<circle cx="234.8" cy="159.1" r=".4"/>
<circle cx="234.9" cy="159" r=".15"/>
<circle cx="238.5" cy="159" r=".16"/>
<circle cx="249.1" cy="159" r=".17"/>
<circle cx="299.6" cy="158.2" r=".5"/>
<circle cx="302" cy="153.7" r=".51"/>
<circle cx="379.6" cy="140.5" r=".22"/>
<circle cx="115.9" cy="164" r=".32"/>
<circle cx="115.9" cy="174.1" r=".32"/>
<circle cx="219" cy="170.7" r=".5"/>
<circle cx="220.2" cy="162.2" r="1.59"/>
<circle cx="221.4" cy="166.2" r=".5"/>
<circle cx="299.6" cy="166.2" r=".5"/>
<circle cx="300.8" cy="162.2" r="1.58"/>
<circle cx="302" cy="170.7" r=".5"/>
<circle cx="66.1" cy="205.9" r=".13"/>
<circle cx="67.2" cy="205.2" r=".25"/>
<circle cx="67.2" cy="205.2" r=".18"/>
<circle cx="68.3" cy="205.9" r=".13"/>
<circle cx="104.8" cy="204.3" r=".22"/>
<circle cx="106.1" cy="204.3" r=".17"/>
<circle cx="106.1" cy="204.3" r=".24"/>
<circle cx="108.9" cy="204.3" r=".17"/>
<circle cx="113" cy="204.3" r=".21"/>
</g>
<g font-size="6.3">
<text x="363.2" y="242">MSG 48 PLAN,</text>
<text x="347.8" y="248.3">ELEVATION, &amp; FOOTPRINT</text>
</g>
<g font-size="4.9">
<text x="346.2" y="263.1">B</text>
<text x="369.7" y="261.4">PEF-090</text>
<text x="392.1" y="263.1">03/03/11</text>
</g>
<g font-size="3.5">
<text x="97.2" y="40.1">SWING</text>
<text x="94.1" y="43.6">DIRECTION</text>
<text x="35.8" y="55.7">12.00</text>
<text x="124" y="64.6">12.50</text>
<text x="31.9" y="72.1">3.00</text>
<text x="79.6" y="85.2">53.25</text>
<text x="175" y="85.2">2.00</text>
<text x="256.9" y="126.3">53.75</text>
<text x="256.9" y="132.3">47.75</text>
<text x="258.6" y="143.3">C</text>
<text x="259.5" y="144.3">L</text>
<text x="35.8" y="153.2">91.00</text>
<text x="136.1" y="154.9">84.50</text>
<text x="211.7" y="163.1">C</text>
<text x="212.6" y="164.1">L</text>
<text x="262.6" y="180">CONDUIT HOLE</text>
<text x="271.5" y="176">2X</text>
<text x="278.8" y="176">2.00</text>
<text x="259.4" y="191.6">ANCHOR LOCATION</text>
<text x="276.3" y="187.7">8X</text>
<text x="283.6" y="187.7">.63</text>
<text x="80.2" y="215.6">47.50</text>
<text x="80.2" y="221">48.25</text>
<text x="381" y="219.8">ENGR: G.MARSALA</text>
<text x="23.6" y="250.7">NOTES:</text>
<text x="23.6" y="254.3">1.</text>
<text x="23.6" y="257.8">2.</text>
<text x="33.6" y="254.3">ALL DIMENSIONS ARE APPROXIMATE.</text>
<text x="33.6" y="257.8">GATE SHOWN IN LEFT HAND SWING CONFIGURATION. DIMENSIONS</text>
<text x="344.4" y="257.6">SIZE</text>
<text x="352.5" y="257.6">DWG. NO.</text>
<text x="392.5" y="257.6">DATE</text>
<text x="33.6" y="261.3">ARE TYPICAL FOR BOTH LEFT AND RIGHT HAND SWING DIRECTIONS.</text>
<text x="346.5" y="268">SCALE: 1:24</text>
<text x="393.8" y="267.9">SHEET 1 OF 1</text>
</g>
<g font-size="3.2">
<text x="38.3" y="6.7">8</text>
<text x="90.2" y="6.7">7</text>
<text x="139.7" y="6.5">6</text>
<text x="190" y="6.5">5</text>
<text x="240.4" y="6.5">4</text>
<text x="290.4" y="6.7">3</text>
<text x="340.4" y="6.5">2</text>
<text x="391.9" y="6.7">1</text>
<text x="10.9" y="41.6">D</text>
<text x="418.9" y="40.7">D</text>
<text x="10.9" y="106.3">C</text>
<text x="418.4" y="106.4">C</text>
<text x="10.8" y="170.2">B</text>
<text x="419.4" y="170.6">B</text>
<text x="10.8" y="237.2">A</text>
<text x="418.6" y="236.8">A</text>
<text x="38.8" y="273.8">8</text>
<text x="90.4" y="273.8">7</text>
<text x="140.2" y="273.8">6</text>
<text x="190.1" y="273.9">5</text>
<text x="240.5" y="273.8">4</text>
<text x="289" y="273.9">3</text>
<text x="339.1" y="273.8">2</text>
<text x="391.4" y="274.1">1</text>
</g>
<text font-size="2.5" x="347.6" y="231">PROPERIETY NOTICE: NO USE WITHOUT PRIOR WRITTEN CONSENT</text>
<g font-size="1.8">
<text x="368" y="266.3">UNLESS OTHERWISE SPECIFIED</text>
<text x="369.3" y="268.1">DIMENSIONS ARE IN INCHES</text>
</g>
</svg>
